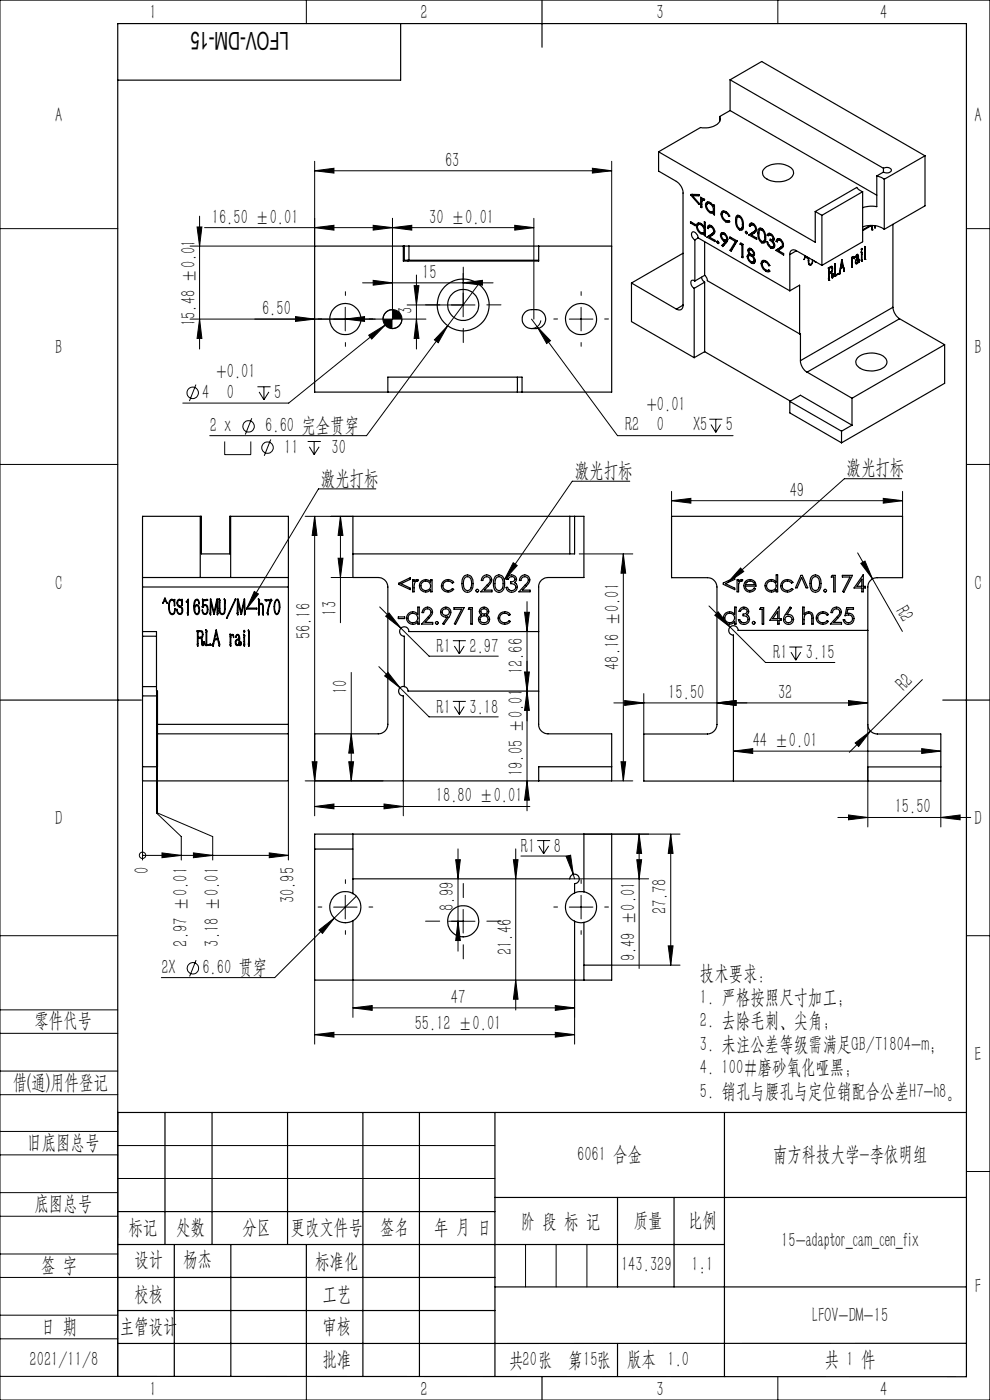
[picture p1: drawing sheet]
<svg xmlns="http://www.w3.org/2000/svg" width="210mm" height="297mm" viewBox="0 0 210 297" stroke-linecap="round" stroke-linejoin="round" font-family="sans-serif">
<g fill="none" stroke="#000" stroke-width=".21">
<path d="M0 0h210v297h-210zM65 0v5M165 0v5M66.7 36.2l4.1-.5v1zM66.7 34.2v18h-26.4M66.7 36.2h63.1M125.7 35.7l4.1 .5-4.1 .5zM129.8 34.2v18M0 48.5h25M41.8 48.2h1l-.5 4zM42.3 45.9v28.1M43.4 48.3h69.8"/>
<path d="M66.7 48.3l4.1-.5v1zM79.2 59.5l4.1 .5-4.1 .5zM79.2 47.8l4.1 .5-4.1 .5zM83.3 48.3l4-.5v1zM83.3 46.3v21.4M88.3 58.3v15.7M98.2 58v9.2M109.2 47.8l4 .5-4 .5zM113.2 46.3v21.4M205 48.5h5M40.3 67.7h50M42.3 67.7l.5 4.1h-1z"/>
<path d="M62.7 67.2l4 .5-4 .5zM73.2 65.2v5M73.2 67.7l4.1-.5v1zM76.9 60h27.7M78.2 71.1l3.5-2.1-2.9 2.9zM81.7 69l-20.5 16.5h-22.4M83.3 65.7a2.04 2.04 0 0 0-2.1 2M84.8 66.4l-3.1 2.6M85.3 67.7a2.04 2.04 0 0 1-2 2M87.8 60.6h1.1l-.6 4.1zM88.3 67.7l.6 4.1h-1.1zM95 69.1l-2 3.6-.9-.6z"/>
<path d="M98.2 60l4.1-.5v1zM100.8 64.7h-14.4M101.5 60.3l-23.7 32.1h-33.3M112.7 67.7l18.3 24.7h24.5M113.9 69.3l2.9 3-.8 .6zM114.7 68a2.01 2.01 0 0 1-2 1.7M120.8 67.7h5M123.3 65.2v5M0 98.5h25M41.6 81.6l-1.4 3.5M47.7 93.7v2.7h5.5v-2.7M53.4 88.7l-1.4 3.5"/>
<path d="M54.6 82.1h2.8M55 83.1l1 1.7M56 82.1v2.7M57 83.1l-1 1.7M57.4 93.2l-1.3 3.5M65.3 93.7h2.8M65.6 94.8l1 1.6M66.6 93.7v2.7M67.7 94.8l-1.1 1.6M150.5 88.9h2.7M150.8 90.1l1 1.6M151.8 88.9v2.8"/>
<path d="M152.9 90.1l-1.1 1.6M205 98.5h5M64.7 109.5h10.2M66.7 109.5l.5 4.1h-1zM66.7 109.5v63.6M71.7 118.4h1l-.5 4.1zM72.2 109.5l.5 4.1h-1zM72.2 109.5v22.6M79.7 103.7h-12.1l-15.3 25.5M108.9 119.4l.8 .6-2.7 3zM122.9 117.5h11.3M132.2 117.5l.5 4.1h-1z"/>
<path d="M132.2 117.5v48.2M133.6 102.1h-12.2l-14.4 20.9M142.5 106.2l4-.5v1zM142.5 104.2v5.3M142.5 106.2h49M181.9 117.3l9.5 16.6M182.6 119.5l.9-.5 1.6 3.8zM187.4 105.7l4.1 .5-4.1 .5zM191.3 101.6h-12.2l-24.7 22M191.5 104.2v5.3M53.9 125.5l.9 .5-2.5 3.2zM70.2 122.5h4.7"/>
<path d="M80.5 128.8l10.5 10.4h14.7M81.8 130.7l.7-.7 2.6 3.3zM96.1 135.9h2.7M96.4 137.1l1 1.6M97.4 135.9v2.8M98.5 137.1l-1.1 1.6M111.3 129.9h1l-.5 4.1zM111.8 127.6v44.4M150.4 128.5l12 12h14.7M152.3 129.8l2.6 3.2-3.3-2.5zM157.1 120.5l.7 .7-3.4 2.4zM167.4 137.3h2.8"/>
<path d="M167.8 138.4l1 1.6M168.8 137.3v2.7M169.9 138.4l-1.1 1.6M33.2 146.6v25.9l5.3 5v5M74.5 155.7l.5 4.1h-1zM74.5 142.7v23M80.4 141.4l4.4 4.5M82.3 142.7l2.5 3.2-3.2-2.5zM84.8 145.9l6.2 6.2h14.7M96.1 148.8h2.7M96.4 149.9l1 1.6M97.4 148.8v2.7"/>
<path d="M98.5 149.9l-1.1 1.6M111.3 142.6h1l-.5 4zM111.8 146.6l.5 4.1h-1zM130.2 149.1h53.9M132.5 148.6l4.1 .5-4.1 .5zM136.6 147.1v8.6M152.1 149.1l4-.5v1zM155.6 159.3l4.1-.5v1zM155.6 159.3h44M180 148.6l4.1 .5-4.1 .5zM181.4 157.6l3.2-2.5-2.5 3.3zM184.1 153.7v21.7"/>
<path d="M184.6 155.1l-4.4 4.5M195.5 158.8l4.1 .5-4.1 .5zM195.7 144.2l-11.1 10.9M30.2 165.7v16.8M33.4 162.7v9.8l11.7 5v5M61.2 165.7v16.8M64.7 165.7h16.5M66.2 161.6h1l-.5 4.1zM66.7 171.1l4.1-.5v1zM66.7 171.1h45.7M74 161.6h1l-.5 4.1zM81.5 170.6l4 .5-4 .5z"/>
<path d="M85.5 165.7v7.4M111.8 165.7l.5 4.1h-1zM113.9 178.3h2.8M114.3 179.5l1 1.6M115.3 178.3v2.8M116.4 179.5l-1.1 1.6M123.9 176.9h20.4M129.8 165.7h4.4M131.7 161.6h1l-.5 4.1zM135.6 176.9l.5 4.1h-1zM135.6 176.9v28.6M142.3 176.9l.5 4.1h-1.1z"/>
<path d="M142.3 176.9v27.8M177.7 173.4h28.2M180 172.9l4.1 .5-4.1 .5zM199.6 173.4l4.1-.5v1zM199.6 165.7v9.7M0 198.5h25M30.2 181.5h.1M30.2 181.5h31M34.4 180.9l4.1 .6-4.1 .5zM41 180.9l4.1 .6-4.1 .5zM57.1 180.9l4.1 .6-4.1 .5zM67.7 197.3l3.2-2.5-2.5 3.2z"/>
<path d="M70.8 192.4h4.9M70.9 194.8l-12.6 12.6h-24.1M73.2 189.9v5M75.6 190.1l-4.7 4.7M96.7 182.4h.9l-.4 4zM97.2 195.4l.4 4.1h-.9zM97.2 180.1v21.7M98.2 192.9v5M100.8 195.4h-5.7M108.9 182.4h1l-.5 4zM109.4 180.1v34.2M110.5 181.6h10.1l1 3.9"/>
<path d="M120.1 181.7l.9-.3 .6 4.1zM120.8 192.4h5M120.9 186.4h16.7M121.6 185.5l.3 .9M123.3 189.9v5M135.1 182.4h1l-.5 4zM205 198.5h5M0 214.2h25M0 219.2h25M41.6 203.7l-1.4 3.4M66.7 219.5l4.1-.5v1zM66.7 207.9v13.6"/>
<path d="M66.7 219.5h55.2M74.9 213.8l4.1-.5v1zM74.9 207.9v7.9M74.9 213.8h47M109.4 207.9l.5 4.1h-1zM117.8 213.3l4.1 .5-4.1 .5zM117.8 219l4.1 .5-4.1 .5zM121.9 207.9v13.6M129.8 204.7h14.5M141.7 200.7h1.1l-.5 4zM0 232.2h25M0 227.2h25"/>
<path d="M25 236v56h-25M0 245h25M0 240h25M0 258h25M0 253h25M25 243h80M25 250h80M205 248.5h5M0 271h25M0 266h25M0 279h25M111.5 264v9"/>
<path d="M118 264v9M124.5 264v9M0 284h25M65 292.1v4.9M153.7 292h.1M165 292v5"/>
<circle cx="40.9" cy="83.3" r="1.21"/>
<circle cx="52.7" cy="90.4" r="1.22"/>
<circle cx="56.7" cy="95" r="1.22"/>
<circle cx="30.2" cy="181.4" r=".68"/>
<circle cx="40.9" cy="205.4" r="1.21"/>
</g>
<g fill="none" stroke="#000" stroke-width=".21" stroke-dasharray="30.5 1.3 1.3 1.3">
<path d="M98.3 59.7v-3M68.3 67.7h-.8M73.3 62.7v-.8M73.3 72.7v.8M78.3 67.7h.8M93.3 64.7h-3M98.3 69.7v3M103.3 64.7h3M118.3 67.7h-.8M123.3 62.7v-.8M123.3 72.7v.8M128.3 67.7h.8"/>
<path d="M68.3 192.4h-.8M73.3 187.4v-.8M73.3 197.4v.8M78.3 192.4h.8M93.3 195.4h-3M98.3 190.4v-3M103.3 195.4h3M118.3 192.4h-.8M123.3 187.4v-.8M123.3 197.4v.8M128.3 192.4h.8M98.3 200.4v3"/>
</g>
<g fill="none" stroke="#000" stroke-width=".25">
<path d="M85 5v12h-60M115 0v10M154.9 16.9v6.6M154.9 16.9l32.5 18.8M154.9 16.9l6.7-3.9 34.6 20.1M139.7 32.2v4.1l3.8 2.2a3.1 3.1 0 0 1 1.4 2.5v23.7M139.7 32.2l33.2 19.2v-6.5M152.6 24.7a1.48 1.48 0 0 1-1.1 2l-1.2 .4h-1.7l-8.9 5.1M152.6 24.7v1M154.9 23.5l-2.3 1.2M154.9 23.5l31.1 17.9M162.1 35.8a4.5 4.5 0 0 1 6.1 .2 1.73 1.73 0 0 1-1.6 2.3 4.3 4.3 0 0 1-4.7-1.1l-.2-.8z"/>
<path d="M186 37.3v6.5a5.9 5.9 0 0 0-3 .3M186 37.3l1.6 .7M187.4 35.7a1.03 1.03 0 0 1 1.7 .5 1.21 1.21 0 0 1-1.7 .3M187.4 36.5l-1.4 .8M187.4 35.7v.8M187.6 38v10.6M196.2 33.1l-8.6 4.9M196.2 33.1v10.6l-8.6 4.9M85.5 52.2v3.2h28.8v-3.2M85.8 52.2v3h.7M85.8 52.2h.9M85.8 52.2h-19.1v31h43"/>
<path d="M86.5 55.2v.2M86.5 55.2h27.8M86.7 52.2h43.1v31h-19.1M86.7 52.2v3M144.9 53.7l-11 6.3M146.5 47l.9 .6v.3l-.9-.6zM146.6 41.4v-.2l1.7 .1v.3l-1.4-.1M146.6 41.4l1.7 2v-.3l-1.4-1.6M146.7 47.2l-.2 .1M146.9 41.2l-.3 .2M146.9 41.2l.2 .2M147.4 59.6a.52 .52 0 0 0-.7-.1 .52 .52 0 0 0-.1 .8l.3 .6 .3 .3"/>
<path d="M147.4 50.9v8.7M147.7 47.9a.64 .64 0 0 1 .5-.6 .64 .64 0 0 1 .7 .3l.5 .7M147.7 47.9l.1 .4a1.82 1.82 0 0 0 .9 1.3M148 47.8l-.3 .1M148.1 50.5a1.25 1.25 0 0 0-1.2-1.3 1.16 1.16 0 0 0 .5 1.7M148.1 50.5l19.4 11.2M148.1 50.5l-.7 .4M148.2 47.3l-.1 .4M148.3 41.3h-1.1l-.3 .2M148.5 47.4l-.4 .2M148.6 47.4h-.1M148.7 49.6l.3 .1 .4-.1"/>
<path d="M148.7 47.7l-.4-.1a.77 .77 0 0 0-.1 1.3l.2 .2a.56 .56 0 0 0 1 .1v-.3M148.7 47.7l.4 .4 .3 .8M148.8 58.8l.2 .6 .5 .5M148.9 42.3l.4-.1 .2 .2-.1 .1-.1-.1M148.9 42.3v-.3l-.3-.2v2.2M148.9 43.8l-.3 .2M148.9 47.6l-.2 .1M148.9 49.4l-.2 .2M149 42.2v.3M149.1 49.4l.5 .1-.2 .1M149.1 42.2l-.2 .1M149.3 42.4l-.3 .1-.1 .2v1.4l-.3-.1"/>
<path d="M149.4 42.3l-.4 .1M149.4 48.3v-1.3l.2 .2v2.9l-.2-.2M149.4 49.6v.3M149.4 42.3l-.1 .1M149.5 58.4l.4 .5 .1 .6 19.6 11.3M149.5 51.3v7.1M149.5 59.9v14.7M149.5 58.4l-2.1 1.2M149.5 59.9l-2.3 1.3M149.6 49.1l-.4 .3M149.6 48.2l-.2 .1M149.6 48.8l-.2 .1"/>
<path d="M149.6 49.8l-.2 .1M149.6 43.5a.64 .64 0 0 1 .5-.7 .64 .64 0 0 1 .7 .3l.5 .7M149.6 43.5a2.01 2.01 0 0 0 1 1.6M150 43.3l-.4 .2M150.1 42.8l-.1 .5M150.5 47.8l-.1 .4M150.5 42.9l-.4 .2M150.6 45.1l.4 .2 .3-.1M150.6 43.2a.41 .41 0 0 0-.7 .2 1.24 1.24 0 0 0 1.3 1.5l.1-.5M150.6 43.2l.5 .5 .2 .7M150.6 50.2l-.3-.1-.3 .2M150.8 47.9l-.7 .5"/>
<path d="M150.8 43.1l-.2 .1M150.8 48.2h-.4l-.1 .3-.2-.1M150.8 48.2l.4 .3 .2 .6M150.9 47.9a1.17 1.17 0 0 1 .2 2l-.6 .4 1.2 .7v.3l-1.7-1M150.9 47.9l-.3-.1a.47 .47 0 0 0-.5 .6M150.9 44.9l-.3 .2M150.9 47.9h-.1M151 44.9l.6 .1-.3 .2M151.1 48l-.3 .2M151.3 49.5l-1.3 .8M151.3 43.8v-.4l.3 .1v2.1l-.3-.1M151.3 45.2v.3"/>
<path d="M151.4 49.1l-.1 .3-.4 .3 .4-.2M151.6 44.7l-.5 .2M151.6 43.7l-.3 .1M151.6 44.3l-.3 .1M151.6 45.4l-.3 .1M151.6 49.2l-.3 .3M151.6 48.9l-.2 .2M152 51.3l.3 .3M152.3 51.2l.2 .3M152.3 51.2l-.3 .1M152.5 51.5l-.2 .1M152.8 49.9a.47 .47 0 0 1 .3-.5 .47 .47 0 0 1 .5 .1 1.34 1.34 0 0 1 .5 2l-.8 .8-.2-.2"/>
<path d="M152.8 49.9l.2 .6 .6 .6M153 45.4l.2 .8 .8 .9M153 45.4l.1-.5a1.36 1.36 0 0 1 1.7 1h-.2M153.2 49.7h.1M153.2 45.3l-.2 .1M153.2 49.4v.3M153.4 44.8l-.1 .3M153.5 51.9l.1 .1M153.5 51.9l-.4 .2M153.6 51.1l.2 .2M153.6 49.7l.4 .4 .2 .5M153.6 49.7h-.4a.89 .89 0 0 0 .8 1.2l.2-.3"/>
<path d="M153.6 49.5l-.8 .4M153.8 44.8l-.4 .3M153.8 49.6l-.2 .1M153.8 51.3l-.7 .8M154 45.2a.45 .45 0 0 0-.6-.2 .45 .45 0 0 0-.2 .5 1.24 1.24 0 0 0 1.4 1.3l.2 .3-.2 .1-.6-.1M154 45.2l.6 .7M154.1 45l-.1 .2M154.2 51.1l-.3-.1-.3 .1M154.2 46.9l-.2 .2M154.2 51.1l-.7 .8M154.2 51.1l-.4 .2M154.3 50.5l-.1 .1"/>
<path d="M154.4 50.8l-.4 .1M154.4 46.9l.4 .1M154.6 46.8h-.1M154.8 45.8l-.2 .1M154.8 50.5v-.2l1.6 .8-1.3 2.2-.2-.2M154.8 50.5l1.2 .7M155.1 50.4l-.3 .1M155.2 52.9h.1M155.2 52.9l-.3 .2M156 51.2l-1.1 1.9M156 46.8l.1-.7a.52 .52 0 0 1 .4-.5 .52 .52 0 0 1 .6 .3 2.62 2.62 0 0 1 .3 2.9h-.6M156 46.8l.3 1.3 .5 .7"/>
<path d="M156.2 51l-.2 .2M156.2 46.6l-.2 .2M156.3 51.1l-1.1 1.8M156.5 45.7l-.1 .4M156.8 46h-.3a1.83 1.83 0 0 0 .6 2.5l.3-.2M156.8 46l.5 .6 .2 1M156.9 45.8l-.4 .2M157 51.8l.1-.2 .5 .2v2.9l-.2-.1M157 51.8l.4 .2M157.1 45.9l-.3 .1M157.2 48.5h.1M157.2 48.5l.4 .1"/>
<path d="M157.2 51.6l-.2 .2M157.4 52v2.6M157.5 47.6l-.1 .7M157.6 51.9l-.2 .1M157.6 54.4l-.2 .2M157.7 48.2l-.9 .6M157.7 47.5l-.2 .1M157.7 48.1l-.3 .2M158.1 49.2l.2 .4M158.3 49.1l.2 .4M158.3 49.1l-.2 .1M158.5 54.4l.2 .7 .6 .7"/>
<path d="M158.5 49.5l-.2 .1M158.6 53.1l.3-.4a1.22 1.22 0 0 1 1 1.6h-.2M158.6 53.1l.4 .8M158.9 54.2v.1M158.9 54.2l-.4 .2M158.9 53.9v.3M159 47.9a.54 .54 0 0 1 .3-.6 .54 .54 0 0 1 .7 .3l.3 .4a.95 .95 0 0 1-.3 1.5l-.6 .3 1.1 .7v.3l-1.6-1M159 53.9a.43 .43 0 0 0-.5 .5M159 52.9v.1M159 52.9l-.4 .2M159 52.7v.2M159.1 53.8l-.1 .1"/>
<path d="M159.3 53.1l-.3-.1a.67 .67 0 0 0 .1 .7 .67 .67 0 0 0 .7 .2v-.1M159.3 53.1l.5 .7M159.3 54.3l-.4-.1a.93 .93 0 0 0 .9 1.4l.1-.4M159.3 54.3a1.05 1.05 0 0 1 .6 .9M159.4 47.3l-.1 .4-.3 .2M159.4 52.8l-.4 .2M159.4 54l-.5 .2M159.5 49.8l-.3-.2-.3 .2M159.6 52.9l-.3 .2M159.6 54l.3 .2M159.7 54.3a.85 .85 0 0 1 .5 .8 .85 .85 0 0 1-.5 .8l-.4-.1M159.7 47.7h-.4l-.1 .3-.2-.1"/>
<path d="M159.7 47.7l.4 .3 .2 .6M159.8 47.4l-.5 .3M160 47.6l-.3 .1M160 53.7l-.2 .1M160 54.1l-.3 .2M160.1 53.8l-.8 .5M160.1 55.7l-.4-.1-.4 .2M160.2 55.3l-.4 .3M160.2 49l-1.3 .8M160.2 55.1l-.3 .1M160.3 48.6l-.1 .4-.4 .2 .4-.2M160.5 48.8l-.3 .2"/>
<path d="M160.5 48.5l-.2 .1M160.8 49.5v-.3a.64 .64 0 0 1 .4-.8 .64 .64 0 0 1 .8 .5 2.77 2.77 0 0 1 .2 2.6h-.6M160.8 49.5l.1 1.1 .7 .9M161 49.4l-.2 .1M161.3 48.4l-.2 .4M161.5 55.9l.2 .8 .8 .8M161.6 48.8l.4 .5 .2 1M161.6 48.8l-.3-.1a1.79 1.79 0 0 0 .5 2.6l.3-.3M161.6 48.5l-.4 .3M161.7 55.7l-.2 .2M161.8 48.6l-.2 .2M161.9 51.3h.1"/>
<path d="M161.9 51.3l.4 .1M161.9 55.2l-.1 .4M161.9 51.3l-.3 .2M162.2 50.3l-.1 .7M162.3 55.3l-.4 .3M162.4 50.9l-.4 .3M162.4 50.2l-.2 .1M162.4 50.8l-.3 .2M162.5 55.6a.46 .46 0 0 0-.5 0 .46 .46 0 0 0-.3 .4 1.24 1.24 0 0 0 1.4 1.3l.2 .2-.2 .2-.6-.2M162.5 55.6l.6 .8 .2-.1-.3-.5a.83 .83 0 0 0-.7-.5 .83 .83 0 0 0-.8 .3v.3M162.6 55.5l-.1 .1M162.7 57.4l-.2 .1"/>
<path d="M162.7 49.9l.1-.3a1.06 1.06 0 0 1 1.1 .3 1.06 1.06 0 0 1 .2 1.2h-.2M162.7 49.9l.3 .1 .1-.2 .4 .1M162.9 57.4l.4 .1M163.1 49.7l.1 .1M163.1 49.7l-.4 .2M163.1 57.3h-.1M163.2 49.5l-.1 .2M163.4 51l.5 .4 .2 .7M163.5 49.9l.3 .2 .2 .5M163.5 49.6l-.4 .2M163.7 50.8l-.3 .2M163.7 49.8l-.2 .1"/>
<path d="M163.8 50.8l.3 .3M163.9 51.1l.4 1.1M164 50.6l-.2 .3-.4-.2v.3M164.1 52.1v.1a.86 .86 0 0 1-1.2-.8l-.2-.1 .2 .7 .6 .6M164.1 51l-.2 .1M164.2 50.7l-.3 .1M164.2 50.5l-.2 .1M164.3 52.5l-.5-.1-.3 .2M164.3 52.2a.46 .46 0 0 1-.5 .5l-.3-.1M164.3 52.2l-.3 .1M164.3 51.9l-.2 .2M164.6 51.2a.55 .55 0 0 1 .4-.6 .55 .55 0 0 1 .7 .3l.4 .5a.98 .98 0 0 1-.4 1.3l-.6 .5 1.1 .6v.3l-1.6-1"/>
<path d="M164.9 52.9l.3 .2M164.9 52.9l-.3 .2M165.1 50.6l-.1 .4-.4 .2M165.5 51h-.5l-.1 .3-.3-.1M165.5 51l.4 .6 .1 .3M165.5 50.8l-.4 .2M165.5 52.5l-.9 .6M165.7 50.9l-.2 .1M165.9 52.3l-1 .6M165.9 52.3l-.4 .2M166 51.9l-.5 .6M166.2 52.1l-.3 .2"/>
<path d="M166.2 51.8l-.2 .1M167.5 54v7.7M168.9 53.2a.86 .86 0 0 0-1-.1 .86 .86 0 0 0-.4 .9M168.9 53.2l5.4 3.1M168.9 53.2l-1.4 .8M170.8 54.3l.1 .1M170.8 54.4h.1M170.8 54.3l-.3 .8 .4-.7M170.9 54.4l.3 .3M171.1 54.6l.1 .1M171.1 54.4l.1 .3M171.4 55.3h.2"/>
<path d="M171.5 54.6l.1 1.4 .1 .2h.3M171.5 56l.3 .1M171.6 54.7v.6M171.6 56v.1M171.9 56.1l.1 .1M172.4 55.1a.77 .77 0 0 1-.7 1l-.1-.8M172.4 55.2l-.1 .6-.3 .4M172.8 55.4l.3 .2M172.9 44.9l1.4 .8M174.3 45.7v10.6M175.7 56.9l.1 .1M175.7 56.8l.2 .1"/>
<path d="M175.8 56.8l.7-.3 .1 .5M175.8 56.8l-.1 .1M175.8 57v2.5M175.8 59h.1M175.8 57.9h.1M175.8 58l.1 .1M175.8 59.5h.1M175.9 59l-.1 .5M175.9 56.9v1M175.9 58.1v.9M175.9 56.8h.1M175.9 57.9h.1"/>
<path d="M176 57.9h.4v1h.2M176 57.9l-.1 .2M176 56.8l-.1 .1M176.1 57.7l.2 .2M176.1 56.6l.2 .1M176.2 56.5l.2 .2M176.2 57.6l.2 .1M176.3 56.7l-.3 .1M176.3 56.7h.1a.82 .82 0 0 1-.5 1.2M176.3 57.6l.1 .1M176.4 57.7l.1 .5M176.4 58.1l.1 .1"/>
<path d="M176.4 58.5l.1 .1M176.4 58.7l.1 .1M176.4 57.7h.1M176.4 58.9h.2M176.5 58.2v.4M176.5 56.9l.1 .1M176.6 57l-.2 .7M176.7 58.4l-.2 .4v-.2M176.7 58.4l.1-.3v.3M176.7 58.4h.1M176.8 58.4l-.1 .4-.1 .1M177 56l.1 2.5"/>
<path d="M177 56l.2 .1M177 56h.1M177 55.9l.2 .2M177 58.6h.1M177.1 58.5v.1M177.1 58.4l.1 .1M177.1 56.3h.1M177.1 58.5l.1 .1M177.2 58.6h-.1M177.2 56.3v2.2M177.2 56.1v.2M177.2 58.4l.1 .1"/>
<path d="M177.3 58.5l-.1 .1M177.7 58l.1 .1M177.8 58.1l-.5 .4M177.8 58.1l-.1-.1-.5 .5M178.1 58h.1M178.1 58.1h.1M178.1 57.6l.1 .1M178.2 58l-.1 .1M178.2 57.7v.3M178.2 56.9l.1 .1M178.3 56.8h.1M178.3 57l-.1 .7"/>
<path d="M178.5 55.5h.1M178.6 55.5l.2 1-.5 .3M178.6 55.5l-.3 1.3M178.8 56.6l-.5 .4M178.8 56.6l.2 .9M178.8 56.6l-.1-.1 .2 .2M178.9 56.8h.1M178.9 56.9l.1 .1M178.9 57l.2 .1M178.9 56.7l-.3-1.6-.6 2.7 .1 .3M178.9 56.7l.1 .1M179 57.2l.1 .1"/>
<path d="M179 56.8v.2M179 57.4l.1 .1M179 57.5h.1M179 57l.1 .1M179.1 57.1v.2M179.1 57.5h.1M179.1 57.3v.2M180.7 56.4v.2M180.7 54.6l.1 .1M180.7 56.4l.1 .1M180.7 55l.1 .1M180.7 56.1l.1 .1"/>
<path d="M180.7 56.6l.1 .1M180.7 56.7h.1M180.8 54.7l-.1-.1v1.8M180.8 56.5v.2M180.8 56.2v.3M180.8 55.1v1.1M181 54.6l-.2 .5M181 54.6l.2 .3M181 54.6l-.1-.1 .2 .1M181.1 54.4h.1M181.2 54.4v.3M181.2 54.4l-.4 .3"/>
<path d="M181.2 54.7h.1M181.2 54.8v.1M181.2 54.7v.2M181.5 55.7l.1 .1M181.5 55.8l.3 .1M181.5 54.6h.1M181.5 54.5h.1M181.6 54.5l-.1 .1M181.7 54.1h.1M181.8 54l.1 .1M181.8 54.1l-.2 .4M181.8 54.1a.46 .46 0 0 1 .2 .5 .46 .46 0 0 1-.4 .4l-.2 .7 .1 .2h.3"/>
<path d="M181.9 54.7l.1 .1M181.9 55.6h.1M182 55.5l.1 .1M182 55.6l-.2 .3M182 54.8v.6l-.2 .3-.2 .1M182 54.8l-.4 .4v.6M182 55.2l.1 .1M182 54.4l.1 .1M182.1 55.3l.1 .3M182.1 54.5l-.2-.6-.3 .3-.1 .4M182.1 54.5v.8M182.2 55v.6"/>
<path d="M182.2 55h.1M182.2 55.1h.1M182.2 55.3l.1 .1M182.3 55v.1M182.3 55.4l-.2 .3-.1-.1M182.3 55.1v.3M182.7 53.5v1.7M182.7 53.5h.2M182.7 55.2l.1 .3M182.7 53h.1M182.7 53.4l.2 .1M182.7 55.1l.1 .1"/>
<path d="M182.7 52.7l.2 .1M182.7 53.9h.1M182.7 55l.1 .1M182.8 55.5h.1M182.8 55.2v.3M182.8 53.9v1.3M182.9 52.8l-.1 .2M182.9 52.8l-.2-.1 .1 .3M182.9 53.5l-.1 .4M183 40.7l-.8-.4-.4-.5-8.9 5.1M183 48.2a5.1 5.1 0 0 1 4.6 .4M183 40.7v10.6l-8.7 5"/>
<path d="M183 40.7l-8.7 5M183.4 52.3l.2 .1M183.4 54.7l.1 .1M183.4 52.7l.1 .1M183.4 54.5h.1M183.5 55h.1M183.5 54.8v.2M183.5 52.8v2M183.6 52.4l-.2-.1 .1 2.7M183.6 52.4l-.1 .4M184.5 47.9l.1 .1M184.6 47.8l-1.5 .9v.2l1.5-.9"/>
<path d="M184.6 47.8v.2M184.9 48.3h.1M184.9 48.5l.1 .1M185 47.8v1M185 48.8h.1M185 48.6v.2M185 47.8v.8M185.5 48.2l.1 .2v-.1M185.5 48.2l.1 .1M185.6 47.8l-.1 .4M185.6 47.9v.4M189.4 47.6v17.6"/>
<path d="M111.5 66.1a3.5 3.5 0 0 1 3.5 0 2.02 2.02 0 0 1 .6 2.2 2.02 2.02 0 0 1-1.9 1.4 2.34 2.34 0 0 1-2.9-1.5l.1-1.3zM133.9 60v8.2l13.3 7.7M133.9 60l9.6 5.6M144.9 64.7a.86 .86 0 0 1-.4 1 .86 .86 0 0 1-1-.1M144.9 64.7l-1.4 .9M147.2 61.2v14.7M149.5 74.6l18.1 10.5M149.5 74.6l-2.3 1.3M167.5 61.7l2.1-1.2v10.3M169.6 70.8h.2v5.7M169.8 76.5a3 3 0 0 0 1.4 2.4M171.2 78.9l9.5 5.6"/>
<path d="M181.9 75.9a4.6 4.6 0 0 1 6.1 .3 1.56 1.56 0 0 1-1.2 2.1 4.5 4.5 0 0 1-5.2-1l-.1-.7zM189.4 65.2a3.3 3.3 0 0 0 1.4 2.4M189.4 65.2l-19.6 11.3M190.8 67.6l-19.6 11.3M190.8 67.6l9.6 5.5M200.4 73.1v8.2l-21.9 12.6M200.4 73.1l-19.7 11.4M82.3 83.2v-3.2h28.4v3.2M109.7 83.2h1M109.7 80v3.2M167.5 85.2v2.4l11 6.3M167.5 85.2l2.3-1.3 10.9 6.3"/>
<path d="M167.5 85.2l11 6.3M178.5 91.5v2.4M180.7 84.5v5.7M180.7 90.2l-2.2 1.3M42.5 109.5h.2v8h6v-8h.2M42.5 109.5h-12.3v13M42.5 109.5v13M48.9 109.5v13M48.9 109.5h12.3v13M120.9 109.5h-46v13h5.4a2.02 2.02 0 0 1 2 2v29.2a2.03 2.03 0 0 1-2 2h-13.6v10h63.1v-10h-13.6a1.97 1.97 0 0 1-1.9-2v-29.2a1.97 1.97 0 0 1 1.9-2h7.7v-13h-2M120.9 109.5h1M120.9 109.5v8"/>
<path d="M121.9 109.5v8h-47M142.5 109.5h49v13.1h-5.4a1.97 1.97 0 0 0-2 1.9v29.2a2.02 2.02 0 0 0 2 2h13.5v10h-63v-10h13.5a2.1 2.1 0 0 0 2-2v-29.2a2.04 2.04 0 0 0-2-1.9h-7.6zM30.2 122.5v2M30.2 134v1M30.2 122.5h12.3M30.2 134h3v12.6h.2v7.1M30.2 124.5v9.5M30.2 135v10.7M30.2 124.5h31M30.2 135h3M35 126.9l.5 1.1-.5-.6-.5 .6zM35.5 128h.1"/>
<path d="M36.2 127.2l.3-.1 .5 .4 .1-.3v1.3l-.1-.3a.74 .74 0 0 0-.5-.9h-.2a2.58 2.58 0 0 0 0 2.9l.6-.1 .2-1a.77 .77 0 0 1 0 .9 .77 .77 0 0 1-.8 .3 2.87 2.87 0 0 1-.1-3.1zM37.8 127.2h.5l.3 .3 .1-.3-.1 1.2a1.03 1.03 0 0 0-.3-1.1 .62 .62 0 0 0-.6 .6 .62 .62 0 0 0 .5 .7 1.06 1.06 0 0 1 .1 1.7 .78 .78 0 0 1-.7-1 .64 .64 0 0 0 .1 .6 .64 .64 0 0 0 .7 .2 .79 .79 0 0 0 .2-.8 .79 .79 0 0 0-.6-.6l-.5-.6 .1-.7zM39.9 127.1v3.4l-.2-.5 .1-2.5-.3 .2v-.1zM41.4 127.3l.2-.1a.62 .62 0 0 1 .6 .2 .62 .62 0 0 1 0 .7l-.2-.7-.3-.1-.4 .6-.1 .9a.51 .51 0 0 1 .6-.5 .51 .51 0 0 1 .5 .5 1.04 1.04 0 0 1-.6 1.6l-.1-.1a3 3 0 0 1-.2-3zM41.5 128.6l.2-.1a1.03 1.03 0 0 1 .1 1.7l-.3-.1-.2-.5v-.5zM41.8 133.8h.2a.77 .77 0 0 1 .9 .1 .77 .77 0 0 1 .1 .9l-.2 .5 .1 1.4h.3l.1-.6v.7l-.4 .1-.1-.1-.2-1.4h-.6l-.1 1.7zM42 134a.64 .64 0 0 1 .9 .3 .64 .64 0 0 1-.4 .9h-.5zM42.5 122.5h6.4M42.9 127.1l.2 .2 .8-.2 .2 .2-1 .2v1l.2-.2h.4a1.45 1.45 0 0 1 0 2 .64 .64 0 0 1-.7-.2 .64 .64 0 0 1 0-.7 .53 .53 0 0 0 .4 .8 .53 .53 0 0 0 .6-.7l-.2-1a.47 .47 0 0 0-.8 .4l-.1-.2zM43.6 133.6l.3 .3v2.9l.7-.2 .2 .3h-1.1zM44.6 127.1l.8 2.9 .6-2.9h.1l.2 2.9-.2 .5-.1-2.7-.6 2.5-.7-2.5-.1 2.7zM45.8 133.7l.8 2.9v.5l-.4-1.5-.7 .2-.3 1.3-.1-.5z"/>
<path d="M45.9 134.2l.3 1.4-.2-.2-.5 .2zM46.4 127.1l.3 .2v2.5a.44 .44 0 0 0 .5 .4 .44 .44 0 0 0 .4-.5v-2.6l.2 .2-.1 2.2a.69 .69 0 0 1-.6 .9l-.4-.2-.1-.3zM48.8 134.5l.2 .3 .2-.2a.43 .43 0 0 1 .3 .7l-.1-.4-.3-.1-.1 .5-.1 1.8-.1-.3zM48.9 122.5h12.3M49.9 127l.1 .2-2 4zM50.2 134.7h.5l.1 .4v1.5l.2 .2 .1-.6v.6l-.2 .2-.2-.3a.42 .42 0 0 1-.4 .2 .42 .42 0 0 1-.3-.2 .75 .75 0 0 1 .7-1.1l-.1-.7a.31 .31 0 0 0-.4-.1 .31 .31 0 0 0-.1 .4zM50.2 135.9l.5-.2v.7l-.3 .4-.3-.2zM50.4 127.1h.1l.7 2.9 .7-2.9 .1 2.9-.1 .5-.1-2.7-.6 2.5-.7-2.5-.1 2.7-.1-.4zM51.6 134.6l.3 .2v2.3l-.2-.4zM51.7 133.7l.2 .1-.1 .3zM52.3 129h2.2v.2h-2.2zM52.7 133.7l.2 .2-.1 3.2-.1-.5z"/>
<path d="M54.8 127.1l.3 .2-.1 .9 .4-.2 .4 .3v2.2l-.1-.4v-1.7a.36 .36 0 0 0-.5-.2 .36 .36 0 0 0-.2 .5l-.1 1.8-.1-.5zM56.4 127.5l-.2-.3h1.2l.1-.1 .2 .2-.7 1.7-.1 1.4M56.4 127.5h.1M56.4 127.5l1-.1-.7 2.7 .1 .3M56.8 130.4h.1M58.6 127.2l.2-.1a2.56 2.56 0 0 1 .1 3.2l-.2 .1a2.29 2.29 0 0 1-.5-2.6zM58.6 127.4l.2-.1a2.34 2.34 0 0 1-.1 2.9 2.44 2.44 0 0 1-.1-2.8zM61.2 122.5v2M61.2 124.5v29.2M84.5 130.9h1.3v.3h-1.3zM84.6 123.7l2.4-1.1v.3l-1.9 .9 1.9 1v.3l-2.4-1.1zM86.7 130.1a1.28 1.28 0 0 1 1.9 .2v-1.5h.3v3.6h-.3v-.5a1.33 1.33 0 0 1-2 .2 1.33 1.33 0 0 1 .1-2z"/>
<path d="M87.5 123h.3v.4l.5-.4h.4l-.1 .3h-.2a1.1 1.1 0 0 0-.6 1.4v.9h-.3zM89.2 123.5a1.31 1.31 0 0 1 2.1 0v-.5h.4v2.6h-.4v-.5a1.34 1.34 0 0 1-1.8 .2 1.34 1.34 0 0 1-.3-1.8zM90 129.1a1.07 1.07 0 0 1 1.4 0 1.07 1.07 0 0 1 .1 1.5l-1.3 1.4h1.6v.4h-2.4l1.6-1.7a.8 .8 0 0 0 .1-1.4 .8 .8 0 0 0-1.2 .7h-.4zM93.6 129.3a1.12 1.12 0 0 1 1.6-.3 1.12 1.12 0 0 1 .3 1.5l-1.3 2-.3-.2 1-1.4a1.1 1.1 0 0 1-1.2-.4 1.1 1.1 0 0 1-.1-1.2zM93.9 123.5a1.46 1.46 0 0 1 2.3 0l-.2 .2a1.08 1.08 0 0 0-1.7-.2 1.08 1.08 0 0 0 0 1.6 1.08 1.08 0 0 0 1.7-.3l.2 .2a1.39 1.39 0 0 1-1.9 .4 1.39 1.39 0 0 1-.4-1.9zM96.3 128.9h2.2l-1.9 3.6-.2-.2 1.5-3h-1.6zM98.4 122.3a1.17 1.17 0 0 1 1.3-.2 1.17 1.17 0 0 1 .6 1.3l.1 .4a1.39 1.39 0 0 1-1.6 1.8 2.33 2.33 0 0 1-.6-3zM98.7 122.5l.7-.1a1.96 1.96 0 0 1 0 2.8 1.08 1.08 0 0 1-1.1-1.4 1.52 1.52 0 0 1 .4-1.3zM99.5 128.9h.7v3.5h-.3v-3.1h-.6zM102 130.9a.79 .79 0 0 1 1.1-.3 .79 .79 0 0 1 .3 1.1 .79 .79 0 0 1-1 .4 .66 .66 0 0 1-.6-.5 .66 .66 0 0 1 .2-.7zM102.1 129a.93 .93 0 0 1 1.3 .1 .93 .93 0 0 1-.2 1.4 1.09 1.09 0 0 1 .6 1.4 1.09 1.09 0 0 1-1.5 .6 1.05 1.05 0 0 1-.8-1 1.05 1.05 0 0 1 .7-1l-.2-.2a.86 .86 0 0 1 .1-1.3zM102.2 129.3a.62 .62 0 0 1 .9 0 .62 .62 0 0 1-.2 .9l-.2 .1a.57 .57 0 0 1-.6-.3 .57 .57 0 0 1 .1-.7z"/>
<path d="M102.5 122.2a1.09 1.09 0 0 1 1.5 .1 1.09 1.09 0 0 1 0 1.5l-1.3 1.4h1.7v.4h-2.4l1.6-1.7a.81 .81 0 0 0 0-1.5 .81 .81 0 0 0-1.2 .8h-.3zM105 122.3a1.19 1.19 0 0 1 1.4-.2 1.19 1.19 0 0 1 .6 1.3v.4a1.32 1.32 0 0 1-.3 1.4 1.32 1.32 0 0 1-1.4 .3 2.68 2.68 0 0 1-.3-3.2zM105.2 122.7a.84 .84 0 0 1 1-.3 .84 .84 0 0 1 .5 .9v.5a.98 .98 0 0 1-.2 1.1 .98 .98 0 0 1-1.1 .2 2.29 2.29 0 0 1-.2-2.4zM106.2 130.1a1.47 1.47 0 0 1 2.1 .3l-.3 .2a1.08 1.08 0 0 0-1.6-.3 1.08 1.08 0 0 0 0 1.6 1.08 1.08 0 0 0 1.6-.2l.3 .1a1.38 1.38 0 0 1-2.1 .4 1.38 1.38 0 0 1 0-2.1zM107.9 122.2a.95 .95 0 0 1 1.4 .1 .95 .95 0 0 1-.2 1.3 1.15 1.15 0 0 1 0 2 1.15 1.15 0 0 1-1.7-1h.3a.85 .85 0 0 0 1 .7 .85 .85 0 0 0 .6-1.1l-.3-.2-.7-.2v-.4a.62 .62 0 0 0 1-.6 .62 .62 0 0 0-1-.4l-.5 .5h-.3zM110.6 122.2a1.09 1.09 0 0 1 1.5 .1 1.09 1.09 0 0 1 0 1.5l-1.3 1.4h1.6v.4h-2.3l1.6-1.7a.81 .81 0 0 0 0-1.5 .81 .81 0 0 0-1.2 .8h-.3zM114.3 134h-27.6a.99 .99 0 0 0-.9-1 .99 .99 0 0 0-1 1 .99 .99 0 0 0 1 1v10.7M153.4 123.7l2.5-1.1v.3l-2 .9 2 1v.3l-2.5-1.1zM153.9 130.1a1.32 1.32 0 0 1 1.9 .2v-1.5h.3v3.6h-.3v-.5a1.34 1.34 0 0 1-2 .2 1.34 1.34 0 0 1 .1-2zM156.4 123h.3v.4l.4-.4h.5l-.3 .3a.6 .6 0 0 0-.6 .5v1.8h-.3zM157.2 129a.94 .94 0 0 1 1.3 .1 .94 .94 0 0 1-.1 1.3 1.14 1.14 0 0 1-.1 2 1.14 1.14 0 0 1-1.7-1h.3a.86 .86 0 0 0 1.1 .7 .86 .86 0 0 0 .6-1.1l-.3-.2-.7-.2v-.3a.63 .63 0 0 0 .9-.7 .63 .63 0 0 0-1-.4l-.4 .5h-.4zM158.3 123.2a1.31 1.31 0 0 1 1.4-.1 1.31 1.31 0 0 1 .7 1.3h-2.3a.99 .99 0 0 0 .8 .8 .99 .99 0 0 0 1.1-.5l.3 .2a1.34 1.34 0 0 1-2.1 .4 1.34 1.34 0 0 1 .1-2.1z"/>
<path d="M158.4 123.5a1.02 1.02 0 0 1 1.7 .5h-2zM161.4 128.9h.6v3.5h-.3v-3.1h-.6zM162.8 123.3a1.22 1.22 0 0 1 1.8 .2v-1.5h.4v3.6h-.4v-.5a1.32 1.32 0 0 1-1.9 .1 1.32 1.32 0 0 1 .1-1.9zM165 129.7v1.5h-1.1zM165.2 128.8l.1 2.4h.4v.4h-.4v.8h-.3v-.8h-1.7zM166.1 123.2a1.56 1.56 0 0 1 2.1 .3l-.3 .2a1.08 1.08 0 0 0-1.6-.2 1.08 1.08 0 0 0 0 1.6 1.08 1.08 0 0 0 1.6-.3l.3 .2a1.39 1.39 0 0 1-2.1 .3 1.39 1.39 0 0 1 0-2.1zM167.6 128.8l.3 .2-1 1.4a1.1 1.1 0 0 1 1.4 1.1 1.1 1.1 0 0 1-1.4 1 1.1 1.1 0 0 1-.6-1.7zM169.9 122.1h.3l1.1 2.6h-.3l-1-2.2-.9 2.2h-.4zM170.3 128.8h.3v1.5a1.05 1.05 0 0 1 1.3-.4 1.05 1.05 0 0 1 .6 1.2v1.3h-.3v-1.2a.81 .81 0 0 0-.5-1.1 .81 .81 0 0 0-1.1 .7v1.6h-.3zM172.2 122.3a1.17 1.17 0 0 1 1.3-.2 1.17 1.17 0 0 1 .6 1.3v.8a1.19 1.19 0 0 1-1.1 1.5 1.19 1.19 0 0 1-1.2-1.5l.1-1.2zM172.5 122.5a.85 .85 0 0 1 .9 0 .85 .85 0 0 1 .4 .8v.9a.88 .88 0 0 1-.3 .9 .88 .88 0 0 1-1 0 2.35 2.35 0 0 1 0-2.6zM173.4 130.3a1.46 1.46 0 0 1 2.3 .1l-.2 .2a1.08 1.08 0 0 0-1.7-.3 1.08 1.08 0 0 0 0 1.6 1.08 1.08 0 0 0 1.7-.2l.2 .1a1.38 1.38 0 0 1-1.9 .4 1.38 1.38 0 0 1-.4-1.9z"/>
<path d="M176.5 122.1h.7v3.5h-.4v-3.2h-.5zM176.7 129a1.09 1.09 0 0 1 1.5 .1 1.09 1.09 0 0 1 0 1.5l-1.3 1.4h1.6v.4h-2.4l1.6-1.7a.79 .79 0 0 0 .1-1.4 .79 .79 0 0 0-1.2 .7h-.3zM178.7 122.1h2.1l-1.8 3.6-.2-.2 1.5-3.1h-1.6zM179.6 128.9h1.4v.4h-1.2l-.2 .9a1.16 1.16 0 0 1 1.5 .8 1.16 1.16 0 0 1-.8 1.4 1.16 1.16 0 0 1-1.4-.9h.3a.85 .85 0 0 0 1.1 .6 .85 .85 0 0 0 .5-1.2 .85 .85 0 0 0-1.2-.4l-.4 .1zM182.8 122.9v1.5h-1zM183.1 122h.1M183.1 122v2.4h.5v.3h-.5v.9h-.3v-.9h-1.6zM184.1 133.7h-27.5a.99 .99 0 0 0-1-1 .99 .99 0 0 0-1 1 .99 .99 0 0 0 1 1v31M0 148.5h30M30.2 145.7v1.9M30.2 147.6v18.1h31v-10M30.2 147.6h3.2"/>
<path d="M30.2 145.7h3M33.4 153.7v2M33.4 155.7h27.8M33.4 155.7v7h-3.2M33.4 153.7h27.8M61.2 153.7v2M85.8 145.7a1 1 0 0 0-1.2 .8 1 1 0 0 0 .9 1.1v18.1M85.8 145.7a.91 .91 0 0 1 .7 .9h27.8M200 148.5h10M66.7 176.9h63.1v31h-63.1zM74.9 176.9v12.7M123.9 176.9v12.3"/>
<path d="M129.8 162.7h-15.5v3M199.6 162.7h-15.5v3M66.7 180.1h8.2M74.9 186.4h46a1.01 1.01 0 0 1 1-1 1.01 1.01 0 0 1 1 1 1.01 1.01 0 0 1-1 1.1v1.9M74.9 189.6a3.3 3.3 0 0 1 0 5.7M74.9 189.6a3.3 3.3 0 0 0-5 2.9 3.3 3.3 0 0 0 5 2.8M74.9 195.3v12.6M121.9 195.4a3.1 3.1 0 0 0 2 .3M121.9 189.4a3.3 3.3 0 0 0-2 3 3.3 3.3 0 0 0 2 3M121.9 195.4v12.5M123.9 189.2a3.1 3.1 0 0 0-2 .2M123.9 189.2a3.3 3.3 0 0 1 2.7 3.2 3.3 3.3 0 0 1-2.7 3.3"/>
<path d="M123.9 195.7v12.2M123.9 204.7h5.9M25 236h180M35 236v28M45 236v28M61 236v28M77 236v56M89 236v56M105 236v56M153.7 236v56M25 257h80M105 254h100"/>
<path d="M131 254v19M143 254v19M25 264h128.7M25 271h80M25 278h80M37 264v28M49 264v28M65 264.1v28M105 273h100M25 292l180 .1v-287.1h-180v287M115 292v5M131 285v7"/>
<path d="M205 285h-180"/>
<circle cx="73.3" cy="67.7" r="3.3"/>
<circle cx="83.2" cy="67.7" r="2.01"/>
<circle cx="98.2" cy="64.7" r="3.3"/>
<circle cx="98.2" cy="64.7" r="5.5"/>
<circle cx="123.3" cy="67.7" r="3.3"/>
<circle cx="87.6" cy="131.1" r="1.03"/>
<circle cx="90.3" cy="124.3" r="1.02"/>
<circle cx="92.7" cy="132.1" r=".29"/>
<circle cx="94.6" cy="129.9" r=".74"/>
<circle cx="101.2" cy="125.3" r=".3"/>
<circle cx="154.8" cy="131.1" r="1.03"/>
<circle cx="159.9" cy="132.1" r=".3"/>
<circle cx="163.6" cy="124.3" r="1.02"/>
<circle cx="167.2" cy="131.4" r=".73"/>
<circle cx="175" cy="125.3" r=".29"/>
<circle cx="98.2" cy="195.4" r="3.3"/>
</g>
<g fill="#000">
<path d="M182.6 119.5l.9-.5 1.6 3.8zM181.4 157.6l3.2-2.5-2.5 3.3z"/>
<path d="M83.3 48.3l4-.5v1zM109.2 47.8l4 .5-4 .5z"/>
<path d="M42.3 67.7l.5 4.1h-1zM41.8 48.2h1l-.5 4z"/>
<path d="M81.2 67.7a2.04 2.04 0 0 0 2.1 2v-2zM83.3 65.7v2h2a2.04 2.04 0 0 0-2-2z"/>
<path d="M142.5 106.2l4-.5v1zM187.4 105.7l4.1 .5-4.1 .5z"/>
<path d="M108.9 119.4l.8 .6-2.7 3zM53.9 125.5l.9 .5-2.5 3.2zM157.1 120.5l.7 .7-3.4 2.4z"/>
<path d="M82.3 142.7l-.7 .7 3.2 2.5zM81.8 130.7l3.3 2.6-2.6-3.3zM67.7 197.3l.7 .7 2.5-3.2zM120.1 181.7l1.5 3.8-.6-4.1zM78.2 71.1l.6 .8 2.9-2.9zM95 69.1l-2.9 3 .9 .6zM66.7 36.2l4.1-.5v1zM125.7 35.7l4.1 .5-4.1 .5zM113.9 69.3l2.1 3.6 .8-.6zM152.3 129.8l-.7 .7 3.3 2.5zM180 172.9l4.1 .5-4.1 .5zM199.6 173.4l4.1-.5v1zM152.1 149.1l4-.5v1zM180 148.6l4.1 .5-4.1 .5zM155.6 159.3l4.1-.5v1zM195.5 158.8l4.1 .5-4.1 .5z"/>
<path d="M111.8 146.6l.5 4.1h-1zM111.3 129.9h1l-.5 4.1z"/>
<path d="M111.3 142.6h1l-.5 4zM111.8 165.7l.5 4.1h-1zM74.5 155.7l.5 4.1h-1zM74 161.6h1l-.5 4.1zM66.7 109.5l.5 4.1h-1zM66.2 161.6h1l-.5 4.1zM72.2 109.5l.5 4.1h-1zM71.7 118.4h1l-.5 4.1zM132.2 117.5l.5 4.1h-1zM131.7 161.6h1l-.5 4.1zM96.7 182.4h.9l-.4 4zM97.2 195.4l.4 4.1h-.9zM87.8 60.6h1.1l-.6 4.1zM88.3 67.7l.6 4.1h-1.1z"/>
<path d="M81.5 170.6l4 .5-4 .5zM66.7 171.1l4.1-.5v1zM98.2 60l4.1-.5v1zM79.2 59.5l4.1 .5-4.1 .5zM73.2 67.7l4.1-.5v1zM62.7 67.2l4 .5-4 .5zM79.2 47.8l4.1 .5-4.1 .5zM66.7 48.3l4.1-.5v1zM152.1 149.1l4-.5v1zM132.5 148.6l4.1 .5-4.1 .5z"/>
<path d="M142.3 176.9l.5 4.1h-1.1zM141.7 200.7h1.1l-.5 4z"/>
<path d="M34.4 180.9l4.1 .6-4.1 .5zM41 180.9l4.1 .6-4.1 .5zM57.1 180.9l4.1 .6-4.1 .5z"/>
<path d="M108.9 182.4h1l-.5 4zM109.4 207.9l.5 4.1h-1z"/>
<path d="M135.1 182.4h1l-.5 4zM135.6 176.9l.5 4.1h-1z"/>
<path d="M74.9 213.8l4.1-.5v1zM117.8 213.3l4.1 .5-4.1 .5z"/>
<path d="M117.8 219l4.1 .5-4.1 .5zM66.7 219.5l4.1-.5v1z"/>
</g>
<text font-size="5.2" x="61.3" y="6.9" transform="rotate(-180 61.3 6.9)">LFOV-DM-15</text>
<g font-size="4.4">
<text x="31.7" y="4.1">1</text>
<text x="89.2" y="4.1">2</text>
<text x="139.2" y="4.1">3</text>
<text x="186.7" y="4.1">4</text>
<text x="11.7" y="25.9">A</text>
<text x="206.7" y="25.9">A</text>
<text x="94.4" y="35.3">63</text>
<text x="44.9" y="47.4">16.50 ±0.01</text>
<text x="91" y="47.4">30 ±0.01</text>
<text x="89.6" y="59.1">15</text>
<text x="41.5" y="69.2" transform="rotate(-90 41.5 69.2)">15.48 ±0.01</text>
<text x="55.6" y="66.8">6.50</text>
<text x="87.5" y="66.6" transform="rotate(-90 87.5 66.6)">3</text>
<text x="11.7" y="75.1">B</text>
<text x="206.7" y="75.1">B</text>
<text x="46" y="80.3">+0.01</text>
<text x="42.9" y="84.6">4</text>
<text x="48.1" y="84.6">0</text>
<text x="58.2" y="84.6">5</text>
<text x="137.2" y="87.2">+0.01</text>
<text x="44.5" y="91.7">2 x</text>
<text x="56.3" y="91.7">6.60 完全贯穿</text>
<text x="132.6" y="91.5">R2</text>
<text x="139.3" y="91.5">0</text>
<text x="147" y="91.5">X5</text>
<text x="154" y="91.5">5</text>
<text x="60.3" y="96.3">11</text>
<text x="70.3" y="96.3">30</text>
<text x="121.9" y="101.2">激光打标</text>
<text x="179.6" y="100.6">激光打标</text>
<text x="68" y="102.8">激光打标</text>
<text x="167.5" y="105.3">49</text>
<text x="11.7" y="125.1">C</text>
<text x="206.7" y="125.1">C</text>
<text x="71.4" y="130.6" transform="rotate(-90 71.4 130.6)">13</text>
<text x="189.9" y="129.5" transform="rotate(60 189.9 129.5)">R2</text>
<text x="65.9" y="135.6" transform="rotate(-90 65.9 135.6)">56.16</text>
<text x="92.6" y="138.5">R1</text>
<text x="99.6" y="138.5">2.97</text>
<text x="110.9" y="143" transform="rotate(-90 110.9 143)">12.66</text>
<text x="131.4" y="142.1" transform="rotate(-90 131.4 142.1)">48.16 ±0.01</text>
<text x="164" y="139.9">R1</text>
<text x="171" y="139.9">3.15</text>
<text x="73.6" y="147.2" transform="rotate(-90 73.6 147.2)">10</text>
<text x="141.8" y="148.2">15.50</text>
<text x="165" y="148.2">32</text>
<text x="191.8" y="146.8" transform="rotate(-45 191.8 146.8)">R2</text>
<text x="92.6" y="151.4">R1</text>
<text x="99.6" y="151.4">3.18</text>
<text x="159.7" y="158.5">44 ±0.01</text>
<text x="110.9" y="164.6" transform="rotate(-90 110.9 164.6)">19.05 ±0.01</text>
<text x="92.5" y="170.2">18.80 ±0.01</text>
<text x="189.8" y="172.5">15.50</text>
<text x="11.7" y="175.1">D</text>
<text x="206.7" y="175.1">D</text>
<text x="31.5" y="185.5" transform="rotate(-90 31.5 185.5)">0</text>
<text x="110.5" y="180.9">R1</text>
<text x="117.5" y="180.9">8</text>
<text x="62.5" y="191.6" transform="rotate(-90 62.5 191.6)">30.95</text>
<text x="96.3" y="193.2" transform="rotate(-90 96.3 193.2)">8.99</text>
<text x="141.4" y="194" transform="rotate(-90 141.4 194)">27.78</text>
<text x="39.7" y="200.8" transform="rotate(-90 39.7 200.8)">2.97 ±0.01</text>
<text x="46.4" y="200.8" transform="rotate(-90 46.4 200.8)">3.18 ±0.01</text>
<text x="108.5" y="202.6" transform="rotate(-90 108.5 202.6)">21.46</text>
<text x="134.7" y="203.9" transform="rotate(-90 134.7 203.9)">9.49 ±0.01</text>
<text x="34.2" y="206.7">2X</text>
<text x="42.9" y="206.7">6.60 贯穿</text>
<text x="148.5" y="207.9">技术要求：</text>
<text x="95.6" y="212.9">47</text>
<text x="148.5" y="212.9">1. 严格按照尺寸加工；</text>
<text x="7.3" y="217.9">零件代号</text>
<text x="88" y="218.6">55.12 ±0.01</text>
<text x="148.5" y="217.9">2. 去除毛刺、尖角；</text>
<text x="148.5" y="222.9">3. 未注公差等级需满足GB/T1804-m;</text>
<text x="148.5" y="227.9">4. 100#磨砂氧化哑黑;</text>
<text x="206.7" y="225.1">E</text>
<text x="2.7" y="231">借(通)用件登记</text>
<text x="148.5" y="232.9">5. 销孔与腰孔与定位销配合公差H7-h8。</text>
<text x="5.8" y="243.7">旧底图总号</text>
<text x="122.4" y="246.2">6061 合金</text>
<text x="164" y="246.2">南方科技大学-李依明组</text>
<text x="7.3" y="256.8">底图总号</text>
<text x="27.2" y="261.9">标记</text>
<text x="37.4" y="261.9">处数</text>
<text x="51.5" y="261.9">分区</text>
<text x="61.7" y="261.9">更改文件号</text>
<text x="80.6" y="261.9">签名</text>
<text x="92.1" y="261.9">年 月 日</text>
<text x="110.5" y="260.4">阶 段 标 记</text>
<text x="134.4" y="260.4">质量</text>
<text x="145.9" y="260.4">比例</text>
<text x="8.7" y="269.8">签 字</text>
<text x="28.5" y="268.7">设计</text>
<text x="38.9" y="268.7">杨杰</text>
<text x="66.9" y="269.1">标准化</text>
<text x="131.7" y="269.7">143.329</text>
<text x="146.7" y="269.7">1:1</text>
<text x="165.7" y="264.6">15-adaptor_cam_cen_fix</text>
<text x="28.5" y="275.9">校核</text>
<text x="68.4" y="275.9">工艺</text>
<text x="206.8" y="274.4">F</text>
<text x="172.3" y="280.6">LFOV-DM-15</text>
<text x="8.7" y="282.9">日 期</text>
<text x="25.4" y="282.9">主管设计</text>
<text x="68.4" y="282.8">审核</text>
<text x="6.3" y="289.9">2021/11/8</text>
<text x="68.4" y="289.9">批准</text>
<text x="108" y="289.9">共 张</text>
<text x="110.8" y="289.9">20</text>
<text x="120.5" y="289.9">第 张</text>
<text x="123.7" y="289.9">15</text>
<text x="133" y="289.9">版本 1.0</text>
<text x="175" y="289.9">共 1 件</text>
<text x="31.7" y="296.2">1</text>
<text x="89.2" y="296.2">2</text>
<text x="139.2" y="296.2">3</text>
<text x="186.7" y="296.2">4</text>
</g>
</svg>
